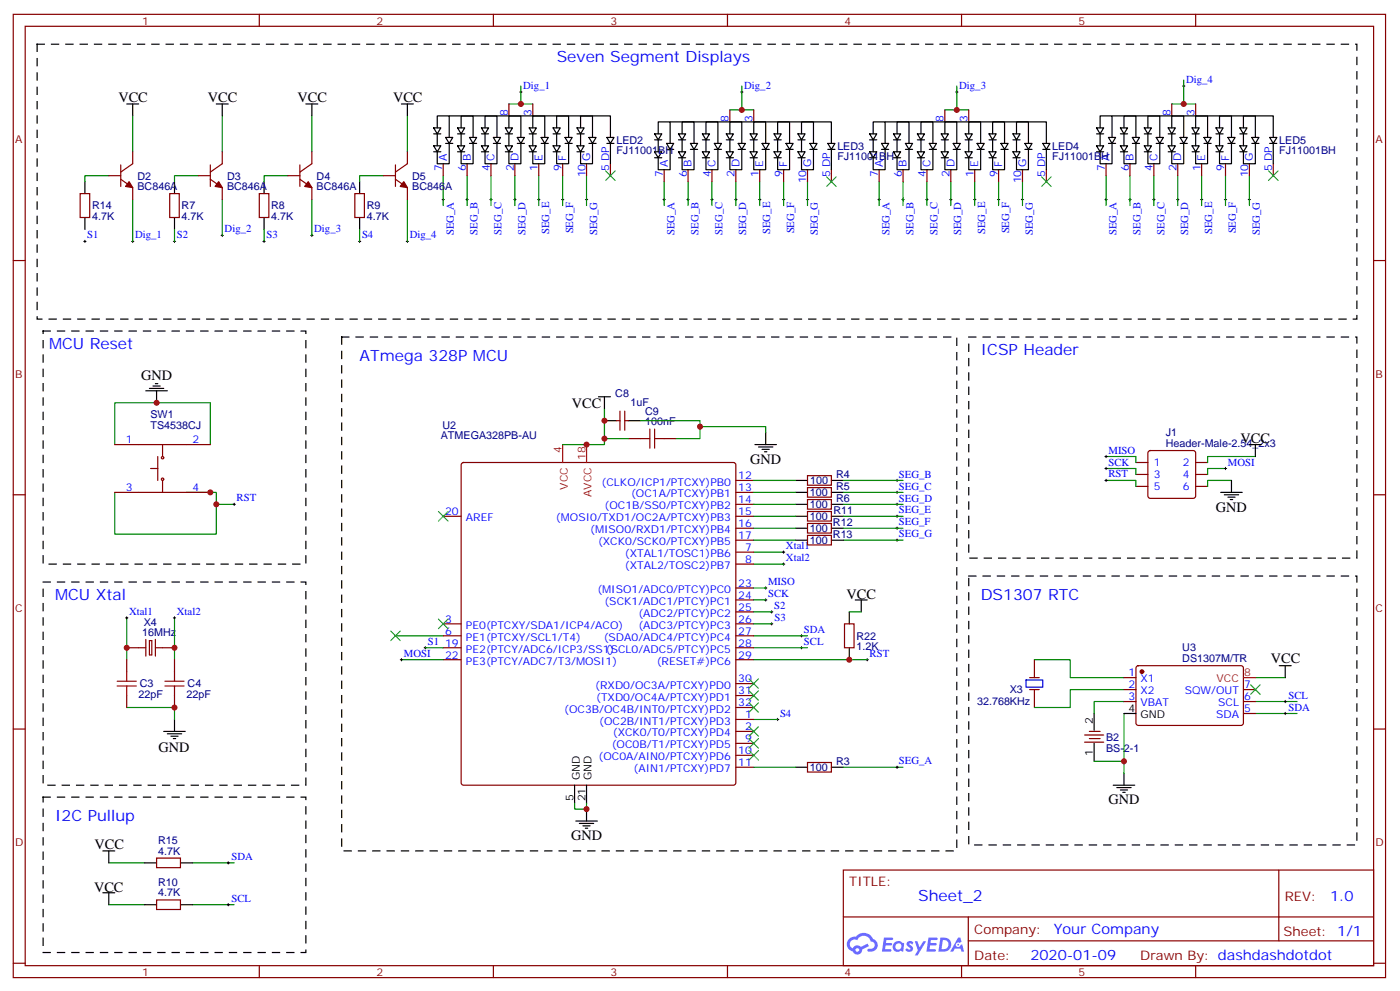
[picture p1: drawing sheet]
<svg xmlns="http://www.w3.org/2000/svg" width="414mm" height="293mm" viewBox="0 0 414 293" stroke-linecap="round" stroke-linejoin="round" font-family="sans-serif">
<g fill="none" stroke="#000" stroke-width=".35">
<path d="M37.4 30.7h3.6M39.2 30.7v3.5M63.9 30.7h3.5M65.7 30.7v3.5M90.3 30.7h3.6M92.1 30.7v3.5M118.6 30.7h3.5M120.3 30.7v3.5M128.1 37.7h2.1l-1 1.8zM128.1 39.5h2.1M129.2 37.7v-3.5h3.5v6.4M129.2 39.5v3.5"/>
<path d="M132.7 34.2h47.6v6.4M135.1 37.7h2.2l-1.1 1.8zM135.1 39.5h2.2M136.2 37.7v-3.5h3.5v6.4M136.2 39.5v3.5M142.2 37.7h2.1l-1 1.8zM142.2 39.5h2.1M143.3 37.7v-3.5h3.5v6.4M143.3 39.5v3.5M149.3 37.7h2.1l-1.1 1.8zM149.3 39.5h2.1M150.3 37.7v-3.5h3.5v6.4"/>
<path d="M150.3 39.5v3.5M156.3 37.7h2.1l-1 1.8zM156.3 39.5h2.1M157.4 37.7v-3.5h3.5v6.4M157.4 39.5v3.5M163.4 37.7h2.1l-1.1 1.8zM163.4 39.5h2.1M164.4 37.7v-3.5h3.6v6.4M164.4 39.5v3.5M170.4 37.7h2.1l-1 1.8zM170.4 39.5h2.1M171.5 37.7v-3.5h3.5v6.4"/>
<path d="M171.5 39.5v3.5M193.4 39.5h2.1l-1.1 1.8zM194.4 39.5v-3.5h3.5v6.3M197.9 36h47.7v6.3M200.4 39.5h2.1l-1 1.8zM201.5 39.5v-3.5h3.5v6.3M207.5 39.5h2.1l-1.1 1.8zM208.5 39.5v-3.5h3.6v6.3M214.5 39.5h2.1l-1 1.8zM215.6 39.5v-3.5h3.5v6.3M221.6 39.5h2.1l-1.1 1.8zM222.6 39.5v-3.5h3.6v6.3"/>
<path d="M228.6 39.5h2.2l-1.1 1.8zM229.7 39.5v-3.5h3.5v6.3M235.7 39.5h2.1l-1.1 1.8zM236.7 39.5v-3.5h3.6v6.3M256.9 39.5h2.1l-1.1 1.8zM257.9 39.5v-3.5h3.5v6.3M261.4 36h47.7v6.3M263.9 39.5h2.1l-1 1.8zM265 39.5v-3.5h3.5v6.3M271 39.5h2.1l-1.1 1.8zM272 39.5v-3.5h3.6v6.3M278 39.5h2.1l-1 1.8z"/>
<path d="M279.1 39.5v-3.5h3.5v6.3M285.1 39.5h2.1l-1.1 1.8zM286.1 39.5v-3.5h3.6v6.3M292.1 39.5h2.2l-1.1 1.8zM293.2 39.5v-3.5h3.5v6.3M299.2 39.5h2.1l-1.1 1.8zM300.2 39.5v-3.5h3.6v6.3M323.9 37.7h2.1l-1.1 1.8zM323.9 39.5h2.1M324.9 37.7v-3.5h3.6v6.4M324.9 39.5v3.5M328.5 34.2h47.6v6.4"/>
<path d="M330.9 37.7h2.2l-1.1 1.8zM330.9 39.5h2.2M332 37.7v-3.5h3.5v6.4M332 39.5v3.5M338 37.7h2.1l-1 1.8zM338 39.5h2.1M339.1 37.7v-3.5h3.5v6.4M339.1 39.5v3.5M345.1 37.7h2.1l-1.1 1.8zM345.1 39.5h2.1M346.1 37.7v-3.5h3.5v6.4M346.1 39.5v3.5"/>
<path d="M352.1 37.7h2.1l-1 1.8zM352.1 39.5h2.1M353.2 37.7v-3.5h3.5v6.4M353.2 39.5v3.5M359.2 37.7h2.1l-1.1 1.8zM359.2 39.5h2.1M360.2 37.7v-3.5h3.5v6.4M360.2 39.5v3.5M366.2 37.7h2.1l-1 1.8zM366.2 39.5h2.1M367.3 37.7v-3.5h3.5v6.4M367.3 39.5v3.5"/>
<path d="M25.1 53.6v3.6M51.5 53.6v3.6M78 53.6v3.6M106.2 53.6v3.6M128.1 43h2.1l-1 1.8zM128.1 44.8h2.1M131.6 40.6h2.1l-1 1.7zM131.6 42.3h2.1M132.7 42.3v6h-3.5v-3.5M135.1 43h2.2l-1.1 1.8zM135.1 44.8h2.2M138.7 40.6h2.1l-1.1 1.7z"/>
<path d="M138.7 42.3h2.1M139.7 42.3v6h-3.5v-3.5M142.2 43h2.1l-1 1.8zM142.2 44.8h2.1M145.7 40.6h2.1l-1 1.7zM145.7 42.3h2.1M146.8 42.3v6h-3.5v-3.5M149.3 43h2.1l-1.1 1.8zM149.3 44.8h2.1M152.8 40.6h2.1l-1.1 1.7zM152.8 42.3h2.1M153.8 42.3v6h-3.5v-3.5"/>
<path d="M156.3 43h2.1l-1 1.8zM156.3 44.8h2.1M159.8 40.6h2.2l-1.1 1.7zM159.8 42.3h2.2M160.9 42.3v6h-3.5v-3.5M163.4 43h2.1l-1.1 1.8zM163.4 44.8h2.1M166.9 40.6h2.1l-1 1.7zM166.9 42.3h2.1M168 42.3v6h-3.6v-3.5M170.4 43h2.1l-1 1.8zM170.4 44.8h2.1"/>
<path d="M174 40.6h2.1l-1.1 1.7zM174 42.3h2.1M175 42.3v6h-3.5v-3.5M179.2 40.6h2.2l-1.1 1.7zM179.2 42.3h2.2M180.3 42.3v6M193.4 44.8h2.1l-1.1 1.8zM193.4 41.3h2.1M193.4 46.6h2.1M194.4 41.3v3.5M196.9 42.3h2.1l-1.1 1.8zM196.9 44.1h2.1"/>
<path d="M197.9 44.1v6h-3.5v-3.5M200.4 44.8h2.1l-1 1.8zM200.4 41.3h2.1M200.4 46.6h2.1M201.5 41.3v3.5M203.9 42.3h2.2l-1.1 1.8zM203.9 44.1h2.2M205 44.1v6h-3.5v-3.5M207.5 44.8h2.1l-1.1 1.8zM207.5 41.3h2.1M207.5 46.6h2.1M208.5 41.3v3.5"/>
<path d="M211 42.3h2.1l-1 1.8zM211 44.1h2.1M212.1 44.1v6h-3.6v-3.5M214.5 44.8h2.1l-1 1.8zM214.5 41.3h2.1M214.5 46.6h2.1M215.6 41.3v3.5M218.1 42.3h2.1l-1.1 1.8zM218.1 44.1h2.1M219.1 44.1v6h-3.5v-3.5M221.6 44.8h2.1l-1.1 1.8zM221.6 41.3h2.1"/>
<path d="M221.6 46.6h2.1M222.6 41.3v3.5M225.1 42.3h2.1l-1 1.8zM225.1 44.1h2.1M226.2 44.1v6h-3.6v-3.5M228.6 44.8h2.2l-1.1 1.8zM228.6 41.3h2.2M228.6 46.6h2.2M229.7 41.3v3.5M232.2 42.3h2.1l-1.1 1.8zM232.2 44.1h2.1M233.2 44.1v6h-3.5v-3.5"/>
<path d="M235.7 44.8h2.1l-1.1 1.8zM235.7 41.3h2.1M235.7 46.6h2.1M236.7 41.3v3.5M239.2 42.3h2.1l-1 1.8zM239.2 44.1h2.1M240.3 44.1v6h-3.6v-3.5M244.5 42.3h2.1l-1 1.8zM244.5 44.1h2.1M245.6 44.1v6M256.9 44.8h2.1l-1.1 1.8zM256.9 41.3h2.1"/>
<path d="M256.9 46.6h2.1M257.9 41.3v3.5M260.4 42.3h2.1l-1.1 1.8zM260.4 44.1h2.1M261.4 44.1v6h-3.5v-3.5M263.9 44.8h2.1l-1 1.8zM263.9 41.3h2.1M263.9 46.6h2.1M265 41.3v3.5M267.4 42.3h2.2l-1.1 1.8zM267.4 44.1h2.2M268.5 44.1v6h-3.5v-3.5"/>
<path d="M271 44.8h2.1l-1.1 1.8zM271 41.3h2.1M271 46.6h2.1M272 41.3v3.5M274.5 42.3h2.1l-1 1.8zM274.5 44.1h2.1M275.6 44.1v6h-3.6v-3.5M278 44.8h2.1l-1 1.8zM278 41.3h2.1M278 46.6h2.1M279.1 41.3v3.5M281.6 42.3h2.1l-1.1 1.8z"/>
<path d="M281.6 44.1h2.1M282.6 44.1v6h-3.5v-3.5M285.1 44.8h2.1l-1.1 1.8zM285.1 41.3h2.1M285.1 46.6h2.1M286.1 41.3v3.5M288.6 42.3h2.1l-1 1.8zM288.6 44.1h2.1M289.7 44.1v6h-3.6v-3.5M292.1 44.8h2.2l-1.1 1.8zM292.1 41.3h2.2M292.1 46.6h2.2"/>
<path d="M293.2 41.3v3.5M295.7 42.3h2.1l-1.1 1.8zM295.7 44.1h2.1M296.7 44.1v6h-3.5v-3.5M299.2 44.8h2.1l-1.1 1.8zM299.2 41.3h2.1M299.2 46.6h2.1M300.2 41.3v3.5M302.7 42.3h2.1l-1 1.8zM302.7 44.1h2.1M303.8 44.1v6h-3.6v-3.5M308 42.3h2.1l-1 1.8z"/>
<path d="M308 44.1h2.1M309.1 44.1v6M323.9 43h2.1l-1.1 1.8zM323.9 44.8h2.1M327.4 40.6h2.1l-1 1.7zM327.4 42.3h2.1M328.5 42.3v6h-3.6v-3.5M330.9 43h2.2l-1.1 1.8zM330.9 44.8h2.2M334.5 40.6h2.1l-1.1 1.7zM334.5 42.3h2.1M335.5 42.3v6h-3.5v-3.5"/>
<path d="M338 43h2.1l-1 1.8zM338 44.8h2.1M341.5 40.6h2.1l-1 1.7zM341.5 42.3h2.1M342.6 42.3v6h-3.5v-3.5M345.1 43h2.1l-1.1 1.8zM345.1 44.8h2.1M348.6 40.6h2.1l-1.1 1.7zM348.6 42.3h2.1M349.6 42.3v6h-3.5v-3.5M352.1 43h2.1l-1 1.8zM352.1 44.8h2.1"/>
<path d="M355.6 40.6h2.2l-1.1 1.7zM355.6 42.3h2.2M356.7 42.3v6h-3.5v-3.5M359.2 43h2.1l-1.1 1.8zM359.2 44.8h2.1M362.7 40.6h2.1l-1.1 1.7zM362.7 42.3h2.1M363.7 42.3v6h-3.5v-3.5M366.2 43h2.1l-1 1.8zM366.2 44.8h2.1M369.7 40.6h2.2l-1.1 1.7zM369.7 42.3h2.2"/>
<path d="M370.8 42.3v6h-3.5v-3.5M375 40.6h2.2l-1.1 1.7zM375 42.3h2.2M376.1 42.3v6M25.1 64.2v3.5M51.5 64.2v3.5M78 64.2v3.5M106.2 64.2v3.5M43.1 115.4h6.3M44.1 114.7h4.3M45.2 113.9h2.1M45.9 113.2h.7"/>
<path d="M46.2 115.4v3.5M235 155.9h3.5M235 152.4h3.5M235 148.9h3.5M235 145.3h3.5M235 141.8h3.5M245.6 155.9h3.5M245.6 152.4h3.5M245.6 148.9h3.5M245.6 145.3h3.5M245.6 141.8h3.5M377.9 196.5h3.5"/>
<path d="M379.6 196.5v3.5M48.4 215.9h6.3M49.4 216.6h4.3M50.5 217.3h2.1M51.2 218h.7M51.5 212.4v3.5M323.2 210.6v4.9M323.2 219.4v5.3M235 226.5h3.5M245.6 226.5h3.5M328.8 231.8h6.4M329.9 232.5h4.2"/>
<path d="M330.9 233.2h2.2M331.6 233.9h.8M332 228.2v3.6M30.4 251.2h3.5M32.1 251.2v3.5M30.4 263.5h3.5M32.1 263.5v3.6"/>
</g>
<g fill="none" stroke="#870000" stroke-width=".35">
<path d="M3.9 4.2h405.4v284.4h-405.4zM7.4 7.8h398.3v277.2h-398.3zM76.6 4.2v3.6M145.7 4.2v3.6M214.9 4.2v3.6M284 4.2v3.6M353.2 4.2v3.6M150.3 30.7v3.5M157.4 30.7v3.5M215.6 32.5v3.5M222.6 32.5v3.5M279.1 32.5v3.5"/>
<path d="M286.1 32.5v3.5M346.1 30.7v3.5M353.2 30.7v3.5M23.7 57.2h2.8v7h-2.8zM50.1 57.2h2.9v7h-2.9zM76.6 57.2h2.8v7h-2.8zM104.8 57.2h2.8v7h-2.8zM130.9 48.3v3.6M138 48.3v3.6M145 48.3v3.6M152.1 48.3v3.6M159.1 48.3v3.6"/>
<path d="M166.2 48.3v3.6M173.2 48.3v3.6M180.3 48.3v3.6M196.2 50.1v3.5M203.2 50.1v3.5M210.3 50.1v3.5M217.3 50.1v3.5M224.4 50.1v3.5M231.5 50.1v3.5M238.5 50.1v3.5M245.6 50.1v3.5M259.7 50.1v3.5"/>
<path d="M266.7 50.1v3.5M273.8 50.1v3.5M280.8 50.1v3.5M287.9 50.1v3.5M295 50.1v3.5M302 50.1v3.5M309.1 50.1v3.5M326.7 48.3v3.6M333.8 48.3v3.6M340.8 48.3v3.6M347.9 48.3v3.6M354.9 48.3v3.6"/>
<path d="M362 48.3v3.6M369 48.3v3.6M376.1 48.3v3.6M3.9 76.9h3.5M405.7 76.9h3.6M3.9 146h3.5M238.5 154.5h7.1v2.8h-7.1zM238.5 151h7.1v2.8h-7.1zM238.5 147.5h7.1v2.8h-7.1zM238.5 143.9h7.1v2.9h-7.1zM238.5 140.4h7.1v2.8h-7.1zM405.7 146h3.6"/>
<path d="M37.4 191.2h5.7M43.1 188.7v5M44.1 189.1h.7v4.2h-.7zM45.9 191.2h5.6M45.9 188.7v5M305.5 194.7v5.3M3.9 215.2h3.5M304.1 203.6h2.9M304.1 200h2.9M305.5 203.6v5.2M320.4 219.1h5.6M320.4 217h5.6"/>
<path d="M321.8 218h3.1M321.8 215.9h3.1M405.7 215.2h3.6M238.5 225.1h7.1v2.8h-7.1zM249.1 256.8h156.6v28.2h-156.6zM377.7 256.8v20.9M249.1 270.7h156.5M286 277.7h119.6M286 270.7v14.1M3.9 284.3h3.5M76.6 285v3.6M145.7 285v3.6"/>
<path d="M214.9 285v3.6M284 285v3.6M353.2 285v3.6M405.7 284.3h3.6"/>
</g>
<g fill="none" stroke="#008700" stroke-width=".35">
<path d="M39.2 34.2v10.6M65.7 34.2v10.6M92.1 34.2v10.6M120.3 34.2v10.6M150.3 30.7h7.1M153.8 25.4v5.3M215.6 32.5h7M219.1 25.4v7.1M279.1 32.5h7M282.6 25.4v7.1M346.1 30.7h7.1M349.6 23.6v7.1"/>
<path d="M32.1 51.9h-7v1.7M39.2 58.9v12.4M58.6 51.9h-7.1v1.7M65.7 58.9v10.6M85.1 51.9h-7.1v1.7M92.1 58.9v10.6M113.3 51.9h-7.1v1.7M120.3 58.9v12.4M130.9 51.9v8.8M138 51.9v8.8M145 51.9v8.8M152.1 51.9v8.8"/>
<path d="M159.1 51.9v8.8M166.2 51.9v8.8M173.2 51.9v8.8M196.2 53.6v7.1M203.2 53.6v7.1M210.3 53.6v7.1M217.3 53.6v7.1M224.4 53.6v7.1M231.5 53.6v7.1M238.5 53.6v7.1M259.7 53.6v7.1M266.7 53.6v7.1"/>
<path d="M273.8 53.6v7.1M280.8 53.6v7.1M287.9 53.6v7.1M295 53.6v7.1M302 53.6v7.1M326.7 51.9v8.8M333.8 51.9v8.8M340.8 51.9v8.8M347.9 51.9v8.8M354.9 51.9v8.8M362 51.9v8.8M369 51.9v8.8"/>
<path d="M51.5 67.7v3.6M78 67.7v3.6M106.2 67.7v3.6M33.9 131.2v-12.3h28.2v12.3M33.9 145.3v12.4h30v-12.4h-8.8M222.6 166.5h8.9M222.6 163h8.9M37.4 182.4v12.3M51.5 182.4v12.3M116.8 187.7h14.1M222.6 187.7h15.9M222.6 191.2h15.9"/>
<path d="M305.5 194.7h10.6v5.3h15.9M37.4 208.8h14.1v3.6M222.6 212.4h7.1M332 203.6h-15.9v5.2h-10.6M332 207.1h-8.8v3.5M332 210.6v14.1M370.8 200h8.8M370.8 207.1h12.4M370.8 210.6h12.4M249.1 226.5h17.6M323.2 224.7h8.8v3.5M32.1 254.7h10.6"/>
<path d="M56.8 254.7h12.4M32.1 267.1h10.6M56.8 267.1h12.4"/>
</g>
<g fill="none" stroke="#000" stroke-width=".3">
<path d="M153.5 27.2h.7M153.8 26.8v.7M218.8 27.2h.7M219.1 26.8v.7M282.3 27.2h.7M282.6 26.8v.7M349.3 25.4h.7M349.6 25v.8M130.6 58.9h.7M130.9 58.6v.7M137.6 58.9h.7M138 58.6v.7"/>
<path d="M144.7 58.9h.7M145 58.6v.7M151.7 58.9h.7M152.1 58.6v.7M158.8 58.9h.7M159.1 58.6v.7M165.8 58.9h.7M166.2 58.6v.7M172.9 58.9h.7M173.2 58.6v.7M195.8 58.9h.7M196.2 58.6v.7"/>
<path d="M202.9 58.9h.7M203.2 58.6v.7M209.9 58.9h.7M210.3 58.6v.7M217 58.9h.7M217.3 58.6v.7M224 58.9h.8M224.4 58.6v.7M231.1 58.9h.7M231.5 58.6v.7M238.2 58.9h.7M238.5 58.6v.7"/>
<path d="M259.3 58.9h.7M259.7 58.6v.7M266.4 58.9h.7M266.7 58.6v.7M273.4 58.9h.7M273.8 58.6v.7M280.5 58.9h.7M280.8 58.6v.7M287.5 58.9h.8M287.9 58.6v.7M294.6 58.9h.7M295 58.6v.7"/>
<path d="M301.7 58.9h.7M302 58.6v.7M326.4 58.9h.7M326.7 58.6v.7M333.4 58.9h.7M333.8 58.6v.7M340.5 58.9h.7M340.8 58.6v.7M347.5 58.9h.7M347.9 58.6v.7M354.6 58.9h.7M354.9 58.6v.7"/>
<path d="M361.6 58.9h.7M362 58.6v.7M368.7 58.9h.7M369 58.6v.7M24.7 71.3h.7M25.1 70.9v.7M38.8 71.3h.7M39.2 70.9v.7M51.2 71.3h.7M51.5 70.9v.7M65.3 69.5h.7M65.7 69.1v.7"/>
<path d="M77.6 71.3h.8M78 70.9v.7M91.8 69.5h.7M92.1 69.1v.7M105.9 71.3h.7M106.2 70.9v.7M120 71.3h.7M120.3 70.9v.7M264.6 155.9h.7M264.6 152.4h.7M264.6 148.9h.7M264.6 145.3h.7"/>
<path d="M264.6 141.8h.7M265 141.5v.7M265 145v.7M265 148.5v.7M265 152v.8M265 155.6v.7M231.1 166.5h.7M231.1 163h.7M231.5 162.6v.7M231.5 166.2v.7M37.1 182.4h.7M37.4 182v.7"/>
<path d="M51.2 182.4h.7M51.5 182v.7M125.3 191.2h.7M125.6 190.9v.7M227.6 184.1h.7M227.6 180.6h.7M227.9 180.3v.7M227.9 183.8v.7M236.4 187.7h.7M236.4 191.2h.7M236.7 187.3v.7M236.7 190.9v.7"/>
<path d="M229.3 212.4h.7M229.7 212v.7M379.3 210.6h.7M379.3 207.1h.7M379.6 206.7v.7M379.6 210.3v.7M264.6 226.5h.7M265 226.1v.7M67.1 254.7h.7M67.4 254.4v.7M67.1 267.1h.7M67.4 266.7v.7"/>
</g>
<path d="M303.1 200.7h4.9v2.1h-4.9z" fill="none" stroke="#00c" stroke-width=".35"/>
<g fill="#5487ff">
<path d="M268.1 278a1.22 1.22 0 0 1 1.7 .3l-.4 .5a.47 .47 0 0 0-.3-.4 .47 .47 0 0 0-.5 .2l.1 .3a1.14 1.14 0 0 1 .8 1.7 1.14 1.14 0 0 1-1.9 0l-.2-.2 .5-.5 .7 .4a.29 .29 0 0 0 .3-.3 .29 .29 0 0 0-.2-.3 1.04 1.04 0 0 1-.6-1.7z"/>
<path d="M261.1 276.8h2.3l.4 .1-.2 .5-1.8 .1-.1 .9h1.5l.3 .3-.4 .4h-1.5l-.2 1.1h1.7l.2 .3-.2 .4h-2.6z"/>
<path d="M274.2 276.8h2.4l.3 .1-.1 .5-1.8 .1-.2 .9h1.6l.3 .3-.4 .4h-1.6l-.1 1.1h1.7l.2 .3-.2 .4h-2.7z"/>
<path d="M283 276.8h.7l.3 1.2-.6 .3a.69 .69 0 0 0-1 .3 .69 .69 0 0 0 .4 1 .69 .69 0 0 0 .9-.7l.5-.2 .6 2.2h-.8l-.3-.9h-1.7l-.5 .9h-.8z"/>
<path d="M270.2 277.8h.8l.6 1.9 1.1-1.9h.9l-2.6 4.2h-.8l.9-1.5z"/>
<path d="M277.8 276.8l-.6 4.1h1.3a2.11 2.11 0 0 0 2.5-2.1 2.11 2.11 0 0 0-2.5-2zM278.5 277.5a1.39 1.39 0 0 1 1.7 1.4 1.39 1.39 0 0 1-1.8 1.3h-.3z"/>
<path d="M264.1 278.4a1.54 1.54 0 0 0-.1 2.1 1.54 1.54 0 0 0 2.1 .2l.7 .2 .3-2.3-.2-.2-.4-.1a1.49 1.49 0 0 0-2.4 .1zM264.3 279.4a.95 .95 0 0 1 1.9 0 .95 .95 0 0 1-1.9 0z"/>
<path d="M250.8 277.1a2.18 2.18 0 0 0 1.1 3.7 1.44 1.44 0 0 0 1.6 1 1.44 1.44 0 0 0 1.2-1.5l2-1-.5-.8-1.9 1a1.47 1.47 0 0 0-2.4 .5 1.39 1.39 0 0 1-.7-2 1.39 1.39 0 0 1 2-.5 2.12 2.12 0 0 1 2.2-1.3 2.12 2.12 0 0 1 1.9 1.7 1.14 1.14 0 0 1 1 1.4 1.14 1.14 0 0 1-1.6 .8 .43 .43 0 0 0-.5 .3 .43 .43 0 0 0 .4 .5 1.98 1.98 0 0 0 2.5-1.2 1.98 1.98 0 0 0-1.2-2.5 3.1 3.1 0 0 0-5.3-.7l-.9 .1zM252.7 280.4a.55 .55 0 0 1 1.1 0 .55 .55 0 0 1-1.1 0z"/>
<circle cx="283" cy="278.9" r=".26"/>
</g>
<path d="M136.4 136.7l.5-.2h79.7l.5 .2 .2 .5v93.9l-.2 .5-.5 .2h-79.7l-.5-.3-.2-.4v-93.9z" fill="none" stroke="#850000" stroke-width=".35"/>
<g fill="none" stroke="#870000" stroke-width=".35">
<path d="M32.1 51.9h3.6M35.7 52.9l3.5 2.5v3.5M35.7 48.7v6.3M39.2 44.8v3.5l-3.5 2.5M58.6 51.9h3.5M62.1 52.9l3.6 2.5v3.5M62.1 48.7v6.3M65.7 44.8v3.5l-3.6 2.5M85.1 51.9h3.5M88.6 52.9l3.5 2.5v3.5M88.6 48.7v6.3M92.1 44.8v3.5l-3.5 2.5"/>
<path d="M113.3 51.9h3.5M116.8 52.9l3.5 2.5v3.5M116.8 48.7v6.3M120.3 44.8v3.5l-3.5 2.5M33.9 131.2h28.2M44.5 138.3h2.1M46.6 134.8v7M48 131.2v3.6M182.1 124.2h1M183.1 121.4v5.6M184.5 121.4v5.6M184.5 124.2h1.1"/>
<path d="M185.6 129.5h3.5M196.2 129.5h3.5M335.5 136.5h3.6M339.3 133.2l.5-.2h12.7l.5 .2 .2 .5v12.7l-.3 .5-.4 .2h-12.7l-.5-.2-.2-.5v-12.7zM353.2 136.5h3.5M33.9 145.3h28.2M48 141.8v3.5M130.9 152.4h5.3M217.3 152.4h5.3M217.3 141.8h5.3M217.3 145.3h5.3M217.3 148.9h5.3"/>
<path d="M217.3 155.9h5.3M217.3 159.5h5.3M238.5 158h7.1v2.9h-7.1zM335.5 140.1h3.6M335.5 143.6h3.6M353.2 140.1h3.5M353.2 143.6h3.5M217.3 163h5.3M217.3 166.5h5.3M217.3 173.6h5.3M217.3 177.1h5.3M37.4 194.7v3.6"/>
<path d="M51.5 194.7v3.6M130.9 184.1h5.3M130.9 187.7h5.3M130.9 194.7h5.3M130.9 191.2h5.3M217.3 184.1h5.3M217.3 187.7h5.3M217.3 194.7h5.3M217.3 180.6h5.3M217.3 191.2h5.3M249.4 184.1h2.9v7.1h-2.9zM335.8 196.7l.4-.2 30.6 .1 .5 .6-.1 16.5-.6 .4h-30.6l-.5-.7v-16.2z"/>
<path d="M37.4 205.3v3.5M51.5 205.3v3.5M217.3 212.4h5.3M217.3 215.9h5.3M217.3 219.4h5.3M217.3 201.8h5.3M217.3 205.3h5.3M217.3 208.8h5.3M332 200h3.5M332 203.6h3.5M332 207.1h3.5M367.3 203.6h3.5"/>
<path d="M367.3 207.1h3.5M367.3 210.6h3.5M217.3 223h5.3M217.3 226.5h5.3M46.2 253.3h7.1v2.8h-7.1zM46.2 265.6h7.1v2.9h-7.1z"/>
<circle cx="48" cy="135.1" r=".35"/>
<circle cx="48" cy="141.5" r=".35"/>
</g>
<path d="M166.2 131.2v5.3M173.2 131.2v5.3M367.3 200h3.5" fill="none" stroke="#f00" stroke-width=".35"/>
<g fill="none" stroke="#000" stroke-width=".35">
<path d="M176.8 117.1h3.5M178.5 117.1v3.6M178.5 124.2h3.6M185.6 124.2h3.5M223 131.2h6.3M224 131.9h4.3M225.1 132.6h2.1M225.8 133.3h.7M226.2 127.7v3.5M369 131.2h3.6M370.8 131.2v3.6M235 159.5h3.5"/>
<path d="M245.6 159.5h3.5M360.6 145.3h6.3M361.6 146h4.3M362.7 146.8h2.1M363.4 147.5h.7M363.7 141.8v3.5M252.6 177.1h3.6M254.4 177.1v3.5M250.9 180.6v3.5M250.9 191.2v3.5M332 210.6h3.5M169.7 231.8v5.3"/>
<path d="M173.2 231.8v5.3M173.2 238.8v3.6M42.7 254.7h3.5M53.3 254.7h3.5M170.1 242.4h6.3M171.1 243.1h4.3M172.2 243.8h2.1M172.9 244.5h.7M42.7 267.1h3.5M53.3 267.1h3.5"/>
</g>
<g fill="none" stroke="#008700" stroke-width=".35">
<path d="M178.5 120.7v10.5h-12.3M178.5 129.5h7.1M189.1 124.2h17.7v5.3h-7.1M206.8 125.9h19.4v1.8M326.7 134.8h8.8v1.7M326.7 138.3h8.8v1.8M362 138.3h-5.3v1.8M370.8 134.8h-14.1v1.7M63.9 148.9h5.3M222.6 141.8h12.4M222.6 145.3h12.4M222.6 148.9h12.4"/>
<path d="M222.6 152.4h12.4M222.6 155.9h12.4M222.6 159.5h12.4M249.1 141.8h17.6M249.1 145.3h17.6M249.1 148.9h17.6M249.1 152.4h17.6M249.1 155.9h17.6M249.1 159.5h17.6M326.7 141.8h8.8v1.8M363.7 141.8h-7v1.8M222.6 173.6h3.6"/>
<path d="M222.6 177.1h3.6M118.6 194.7h12.3M125.6 191.2h5.3M222.6 194.7h33.6M222.6 180.6h5.3M222.6 184.1h5.3M250.9 180.6h3.5M169.7 237.1v1.7h3.5v-1.7M222.6 226.5h12.4"/>
</g>
<g fill="none" stroke="#000" stroke-width=".3">
<path d="M326.4 134.8h.7M326.4 138.3h.7M326.7 134.4v.7M326.7 137.9v.7M361.6 138.3h.7M362 137.9v.7M68.8 148.9h.7M69.2 148.5v.7M264.6 159.5h.7M265 159.1v.7M326.4 141.8h.7M326.7 141.5v.7"/>
<path d="M225.8 173.6h.7M225.8 177.1h.7M226.2 173.2v.7M226.2 176.7v.7M118.2 194.7h.7M118.6 194.4v.7M255.8 194.7h.7M256.2 194.4v.7"/>
</g>
<g fill="#870000" stroke="#870000" stroke-width=".35">
<path d="M38.1 53.6l1.1 1.8-2.1-.4z"/>
<path d="M64.6 53.6l1.1 1.8-2.2-.4z"/>
<path d="M91.1 53.6l1 1.8-2.1-.4z"/>
<path d="M119.3 53.6l1 1.8-2.1-.4z"/>
<circle cx="337.3" cy="198.3" r=".53"/>
</g>
<path d="M189.1 129.5h2.8M191.9 126.6v5.7M193.4 126.6v5.7M193.4 129.5h2.8M37.4 198.3v2.8M51.5 198.3v2.8M34.6 202.5h5.7M34.6 201.1h5.7M37.4 202.5v2.8M48.7 202.5h5.7M48.7 201.1h5.7M51.5 202.5v2.8" fill="none" stroke="#a10000" stroke-width=".35"/>
<g fill="none" stroke="#3c3" stroke-width=".35">
<path d="M178.9 50.4l2.8 2.9M181.7 50.4l-2.8 2.9M244.2 52.2l2.8 2.8M247 52.2l-2.8 2.8M307.7 52.2l2.8 2.8M310.5 52.2l-2.8 2.8M374.7 50.4l2.8 2.9M377.5 50.4l-2.8 2.9M129.5 151l2.8 2.8M132.3 151l-2.8 2.8M115.4 186.3l2.8 2.8M118.2 186.3l-2.8 2.8"/>
<path d="M129.5 182.7l2.8 2.9M132.3 182.7l-2.8 2.9M221.2 200.4l2.8 2.8M221.2 203.9l2.8 2.8M221.2 207.4l2.8 2.9M221.2 218l2.8 2.8M221.2 214.5l2.8 2.8M224 200.4l-2.8 2.8M224 203.9l-2.8 2.8M224 207.4l-2.8 2.9M224 218l-2.8 2.8M224 214.5l-2.8 2.8"/>
<path d="M369.4 202.1l2.8 2.9M372.2 202.1l-2.8 2.9M221.2 221.5l2.8 2.9M224 221.5l-2.8 2.9"/>
</g>
<path d="M11 13.1h389.8v81.1h-389.8zM12.7 97.7h77.6v68.8h-77.6zM100.9 99.5h181.7v151.7h-181.7zM286.1 99.5h114.7v65.2h-114.7zM12.7 171.8h77.6v60h-77.6zM286.1 170h114.7v79.4h-114.7zM12.7 235.3h77.6v45.9h-77.6z" fill="none" stroke="#000" stroke-width=".35" stroke-dasharray="2.1 2.1"/>
<g fill="#c00">
<circle cx="206.8" cy="125.9" r=".88"/>
<circle cx="178.5" cy="124.2" r=".88"/>
<circle cx="46.2" cy="118.9" r=".88"/>
<circle cx="51.5" cy="191.2" r=".88"/>
<circle cx="37.4" cy="191.2" r=".88"/>
<circle cx="282.6" cy="32.5" r=".88"/>
<circle cx="153.8" cy="30.7" r=".88"/>
<circle cx="219.1" cy="32.5" r=".88"/>
<circle cx="349.6" cy="30.7" r=".88"/>
<circle cx="332" cy="224.7" r=".88"/>
<circle cx="51.5" cy="208.8" r=".88"/>
<circle cx="63.9" cy="148.9" r=".88"/>
<circle cx="62.1" cy="145.3" r=".88"/>
<circle cx="178.5" cy="129.5" r=".88"/>
<circle cx="250.9" cy="194.7" r=".88"/>
<circle cx="173.2" cy="131.2" r=".88"/>
<circle cx="173.2" cy="238.8" r=".88"/>
</g>
<g font-size="4.6" fill="#00f">
<text x="164.4" y="18.3">Seven Segment Displays</text>
<text x="14.5" y="103">MCU Reset</text>
<text x="106.2" y="106.5">ATmega 328P MCU</text>
<text x="289.7" y="104.8">ICSP Header</text>
<text x="16.3" y="177.1">MCU Xtal</text>
<text x="289.7" y="177.1">DS1307 RTC</text>
<text x="16.3" y="242.4">I2C Pullup</text>
<text x="271.2" y="265.8">Sheet_2</text>
</g>
<g font-size="4.2">
<text x="35" y="30">VCC</text>
<text x="61.4" y="30">VCC</text>
<text x="87.9" y="30">VCC</text>
<text x="116.1" y="30">VCC</text>
<text x="41.7" y="112.1">GND</text>
<text x="168.9" y="120.3">VCC</text>
<text x="366.5" y="130.9">VCC</text>
<text x="221.6" y="136.9">GND</text>
<text x="359.2" y="151">GND</text>
<text x="250" y="176.8">VCC</text>
<text x="375.4" y="195.8">VCC</text>
<text x="46.8" y="222">GND</text>
<text x="327.4" y="237.4">GND</text>
<text x="27.9" y="250.5">VCC</text>
<text x="168.7" y="248">GND</text>
<text x="27.8" y="263.2">VCC</text>
</g>
<g font-size="4.2" fill="#00f">
<text x="392.9" y="266.1">1.0</text>
<text x="311.3" y="275.6">Your Company</text>
<text x="304.3" y="283.4">2020-01-09</text>
</g>
<g font-size="3.9" fill="#800">
<text x="250.9" y="261.4">TITLE:</text>
<text x="379.5" y="266.1">REV:</text>
<text x="287.8" y="275.6">Company:</text>
<text x="379.1" y="276.2">Sheet: 1/1</text>
<text x="287.8" y="283.3">Date:</text>
<text x="336.8" y="283.4">Drawn By: dashdashdotdot</text>
</g>
<g font-size="3.2" fill="#800">
<text x="42" y="7.2">1</text>
<text x="111.2" y="7.2">2</text>
<text x="180.3" y="7.2">3</text>
<text x="249.4" y="7.2">4</text>
<text x="318.6" y="7.2">5</text>
<text x="4.4" y="42.3">A</text>
<text x="406.3" y="42.3">A</text>
<text x="4.4" y="111.5">B</text>
<text x="406.3" y="111.5">B</text>
<text x="4.4" y="180.6">C</text>
<text x="406.3" y="180.6">C</text>
<text x="4.4" y="249.8">D</text>
<text x="406.3" y="249.8">D</text>
<text x="42" y="288">1</text>
<text x="111.2" y="288">2</text>
<text x="180.3" y="288">3</text>
<text x="249.4" y="288">4</text>
<text x="318.6" y="288">5</text>
</g>
<g font-size="3.2" fill="#00f">
<text x="154.6" y="26.3">Dig_1</text>
<text x="219.8" y="26.3">Dig_2</text>
<text x="283.3" y="26.3">Dig_3</text>
<text x="350.3" y="24.5">Dig_4</text>
<text x="150" y="34.2" transform="rotate(-90 150 34.2)">8</text>
<text x="157" y="34.2" transform="rotate(-90 157 34.2)">3</text>
<text x="215.2" y="36" transform="rotate(-90 215.2 36)">8</text>
<text x="222.3" y="36" transform="rotate(-90 222.3 36)">3</text>
<text x="278.7" y="36" transform="rotate(-90 278.7 36)">8</text>
<text x="285.8" y="36" transform="rotate(-90 285.8 36)">3</text>
<text x="345.8" y="34.2" transform="rotate(-90 345.8 34.2)">8</text>
<text x="352.8" y="34.2" transform="rotate(-90 352.8 34.2)">3</text>
<text x="132" y="47.6" transform="rotate(-90 132 47.6)">A</text>
<text x="139" y="47.6" transform="rotate(-90 139 47.6)">B</text>
<text x="146.1" y="47.6" transform="rotate(-90 146.1 47.6)">C</text>
<text x="153.1" y="47.6" transform="rotate(-90 153.1 47.6)">D</text>
<text x="160.2" y="47.6" transform="rotate(-90 160.2 47.6)">E</text>
<text x="167.3" y="47.6" transform="rotate(-90 167.3 47.6)">F</text>
<text x="174.3" y="47.6" transform="rotate(-90 174.3 47.6)">G</text>
<text x="327.8" y="47.6" transform="rotate(-90 327.8 47.6)">A</text>
<text x="334.8" y="47.6" transform="rotate(-90 334.8 47.6)">B</text>
<text x="341.9" y="47.6" transform="rotate(-90 341.9 47.6)">C</text>
<text x="348.9" y="47.6" transform="rotate(-90 348.9 47.6)">D</text>
<text x="356" y="47.6" transform="rotate(-90 356 47.6)">E</text>
<text x="363" y="47.6" transform="rotate(-90 363 47.6)">F</text>
<text x="370.1" y="47.6" transform="rotate(-90 370.1 47.6)">G</text>
<text x="130.6" y="50.3" transform="rotate(-90 130.6 50.3)">7</text>
<text x="137.6" y="50.3" transform="rotate(-90 137.6 50.3)">6</text>
<text x="144.7" y="50.3" transform="rotate(-90 144.7 50.3)">4</text>
<text x="151.7" y="50.3" transform="rotate(-90 151.7 50.3)">2</text>
<text x="158.8" y="50.3" transform="rotate(-90 158.8 50.3)">1</text>
<text x="165.8" y="50.3" transform="rotate(-90 165.8 50.3)">9</text>
<text x="172.9" y="52.4" transform="rotate(-90 172.9 52.4)">10</text>
<text x="180" y="50.3" transform="rotate(-90 180 50.3)">5 DP</text>
<text x="195.8" y="52.1" transform="rotate(-90 195.8 52.1)">7</text>
<text x="197.2" y="49.4" transform="rotate(-90 197.2 49.4)">A</text>
<text x="202.9" y="52.1" transform="rotate(-90 202.9 52.1)">6</text>
<text x="204.3" y="49.4" transform="rotate(-90 204.3 49.4)">B</text>
<text x="209.9" y="52.1" transform="rotate(-90 209.9 52.1)">4</text>
<text x="211.3" y="49.4" transform="rotate(-90 211.3 49.4)">C</text>
<text x="217" y="52.1" transform="rotate(-90 217 52.1)">2</text>
<text x="218.4" y="49.4" transform="rotate(-90 218.4 49.4)">D</text>
<text x="224" y="52.1" transform="rotate(-90 224 52.1)">1</text>
<text x="225.5" y="49.4" transform="rotate(-90 225.5 49.4)">E</text>
<text x="231.1" y="52.1" transform="rotate(-90 231.1 52.1)">9</text>
<text x="232.5" y="49.4" transform="rotate(-90 232.5 49.4)">F</text>
<text x="239.6" y="49.4" transform="rotate(-90 239.6 49.4)">G</text>
<text x="245.2" y="52.1" transform="rotate(-90 245.2 52.1)">5 DP</text>
<text x="259.3" y="52.1" transform="rotate(-90 259.3 52.1)">7</text>
<text x="260.7" y="49.4" transform="rotate(-90 260.7 49.4)">A</text>
<text x="266.4" y="52.1" transform="rotate(-90 266.4 52.1)">6</text>
<text x="267.8" y="49.4" transform="rotate(-90 267.8 49.4)">B</text>
<text x="273.4" y="52.1" transform="rotate(-90 273.4 52.1)">4</text>
<text x="274.8" y="49.4" transform="rotate(-90 274.8 49.4)">C</text>
<text x="280.5" y="52.1" transform="rotate(-90 280.5 52.1)">2</text>
<text x="281.9" y="49.4" transform="rotate(-90 281.9 49.4)">D</text>
<text x="287.5" y="52.1" transform="rotate(-90 287.5 52.1)">1</text>
<text x="289" y="49.4" transform="rotate(-90 289 49.4)">E</text>
<text x="294.6" y="52.1" transform="rotate(-90 294.6 52.1)">9</text>
<text x="296" y="49.4" transform="rotate(-90 296 49.4)">F</text>
<text x="303.1" y="49.4" transform="rotate(-90 303.1 49.4)">G</text>
<text x="308.7" y="52.1" transform="rotate(-90 308.7 52.1)">5 DP</text>
<text x="326.4" y="50.3" transform="rotate(-90 326.4 50.3)">7</text>
<text x="333.4" y="50.3" transform="rotate(-90 333.4 50.3)">6</text>
<text x="340.5" y="50.3" transform="rotate(-90 340.5 50.3)">4</text>
<text x="347.5" y="50.3" transform="rotate(-90 347.5 50.3)">2</text>
<text x="354.6" y="50.3" transform="rotate(-90 354.6 50.3)">1</text>
<text x="361.6" y="50.3" transform="rotate(-90 361.6 50.3)">9</text>
<text x="368.7" y="52.4" transform="rotate(-90 368.7 52.4)">10</text>
<text x="375.7" y="50.3" transform="rotate(-90 375.7 50.3)">5 DP</text>
<text x="238.2" y="54.1" transform="rotate(-90 238.2 54.1)">10</text>
<text x="301.7" y="54.1" transform="rotate(-90 301.7 54.1)">10</text>
<text x="25.8" y="70.4">S1</text>
<text x="39.9" y="70.4">Dig_1</text>
<text x="52.2" y="70.4">S2</text>
<text x="66.4" y="68.6">Dig_2</text>
<text x="78.7" y="70.4">S3</text>
<text x="92.8" y="68.6">Dig_3</text>
<text x="106.9" y="70.4">S4</text>
<text x="121" y="70.4">Dig_4</text>
<text x="134" y="69.5" transform="rotate(-90 134 69.5)">SEG_A</text>
<text x="141.1" y="69.3" transform="rotate(-90 141.1 69.3)">SEG_B</text>
<text x="148.1" y="69.3" transform="rotate(-90 148.1 69.3)">SEG_C</text>
<text x="155.2" y="69.5" transform="rotate(-90 155.2 69.5)">SEG_D</text>
<text x="162.2" y="69.1" transform="rotate(-90 162.2 69.1)">SEG_E</text>
<text x="169.3" y="68.9" transform="rotate(-90 169.3 68.9)">SEG_F</text>
<text x="176.3" y="69.5" transform="rotate(-90 176.3 69.5)">SEG_G</text>
<text x="199.3" y="69.5" transform="rotate(-90 199.3 69.5)">SEG_A</text>
<text x="206.3" y="69.3" transform="rotate(-90 206.3 69.3)">SEG_B</text>
<text x="213.4" y="69.3" transform="rotate(-90 213.4 69.3)">SEG_C</text>
<text x="220.4" y="69.5" transform="rotate(-90 220.4 69.5)">SEG_D</text>
<text x="227.5" y="69.1" transform="rotate(-90 227.5 69.1)">SEG_E</text>
<text x="234.6" y="68.9" transform="rotate(-90 234.6 68.9)">SEG_F</text>
<text x="241.6" y="69.5" transform="rotate(-90 241.6 69.5)">SEG_G</text>
<text x="262.8" y="69.5" transform="rotate(-90 262.8 69.5)">SEG_A</text>
<text x="269.8" y="69.3" transform="rotate(-90 269.8 69.3)">SEG_B</text>
<text x="276.9" y="69.3" transform="rotate(-90 276.9 69.3)">SEG_C</text>
<text x="283.9" y="69.5" transform="rotate(-90 283.9 69.5)">SEG_D</text>
<text x="291" y="69.1" transform="rotate(-90 291 69.1)">SEG_E</text>
<text x="298.1" y="68.9" transform="rotate(-90 298.1 68.9)">SEG_F</text>
<text x="305.1" y="69.5" transform="rotate(-90 305.1 69.5)">SEG_G</text>
<text x="329.8" y="69.5" transform="rotate(-90 329.8 69.5)">SEG_A</text>
<text x="336.9" y="69.3" transform="rotate(-90 336.9 69.3)">SEG_B</text>
<text x="343.9" y="69.3" transform="rotate(-90 343.9 69.3)">SEG_C</text>
<text x="351" y="69.5" transform="rotate(-90 351 69.5)">SEG_D</text>
<text x="358" y="69.1" transform="rotate(-90 358 69.1)">SEG_E</text>
<text x="365.1" y="68.9" transform="rotate(-90 365.1 68.9)">SEG_F</text>
<text x="372.1" y="69.5" transform="rotate(-90 372.1 69.5)">SEG_G</text>
<text x="37.2" y="130.9">1</text>
<text x="56.8" y="130.9">2</text>
<text x="327.4" y="133.9">MISO</text>
<text x="327.4" y="137.4">SCK</text>
<text x="340.8" y="137.6">1</text>
<text x="349.4" y="137.6">2</text>
<text x="362.7" y="137.4">MOSI</text>
<text x="177.7" y="143.3">(CLKO/ICP1/PTCXY)PB0</text>
<text x="218.1" y="141.5">12</text>
<text x="265.5" y="141">SEG_B</text>
<text x="327.4" y="140.9">RST</text>
<text x="340.8" y="141.1">3</text>
<text x="349.4" y="141.1">4</text>
<text x="37.2" y="145">3</text>
<text x="56.8" y="145">4</text>
<text x="69.9" y="148">RST</text>
<text x="186.4" y="146.8">(OC1A/PTCXY)PB1</text>
<text x="218.1" y="145">13</text>
<text x="218.1" y="148.5">14</text>
<text x="265.5" y="148">SEG_D</text>
<text x="265.5" y="144.5">SEG_C</text>
<text x="340.8" y="144.6">5</text>
<text x="349.4" y="144.6">6</text>
<text x="131.4" y="152">20</text>
<text x="137.6" y="153.9">AREF</text>
<text x="164.2" y="153.9">(MOSI0/TXD1/OC2A/PTCXY)PB3</text>
<text x="178.6" y="150.4">(OC1B/SS0/PTCXY)PB2</text>
<text x="218.1" y="152">15</text>
<text x="218.1" y="155.6">16</text>
<text x="265.5" y="155.1">SEG_F</text>
<text x="265.5" y="151.6">SEG_E</text>
<text x="174.3" y="157.4">(MISO0/RXD1/PTCXY)PB4</text>
<text x="176.6" y="161">(XCK0/SCK0/PTCXY)PB5</text>
<text x="218.1" y="159.1">17</text>
<text x="265.5" y="158.6">SEG_G</text>
<text x="184.6" y="164.5">(XTAL1/TOSC1)PB6</text>
<text x="220.1" y="162.6">7</text>
<text x="220.1" y="166.2">8</text>
<text x="232.2" y="165.6">Xtal2</text>
<text x="232.2" y="162.1">Xtal1</text>
<text x="184.6" y="168">(XTAL2/TOSC2)PB7</text>
<text x="218.1" y="173.2">23</text>
<text x="226.9" y="172.7">MISO</text>
<text x="176.4" y="175.1">(MISO1/ADC0/PTCY)PC0</text>
<text x="178.5" y="178.6">(SCK1/ADC1/PTCY)PC1</text>
<text x="218.1" y="176.7">24</text>
<text x="226.9" y="176.2">SCK</text>
<text x="228.6" y="179.7">S2</text>
<text x="38.1" y="181.5">Xtal1</text>
<text x="52.2" y="181.5">Xtal2</text>
<text x="131.4" y="183.8">3</text>
<text x="137.6" y="185.6">PE0(PTCXY/SDA1/ICP4/ACO)</text>
<text x="188.6" y="182.1">(ADC2/PTCY)PC2</text>
<text x="188.6" y="185.6">(ADC3/PTCY)PC3</text>
<text x="218.1" y="180.3">25</text>
<text x="218.1" y="183.8">26</text>
<text x="228.8" y="183.4">S3</text>
<text x="126.3" y="190.3">S1</text>
<text x="131.4" y="187.3">6</text>
<text x="131.4" y="190.9">19</text>
<text x="137.6" y="189.2">PE1(PTCXY/SCL1/T4)</text>
<text x="178.3" y="189.2">(SDA0/ADC4/PTCY)PC4</text>
<text x="218.1" y="187.3">27</text>
<text x="218.1" y="190.9">28</text>
<text x="237.5" y="186.8">SDA</text>
<text x="237.5" y="190.3">SCL</text>
<text x="119.3" y="193.9">MOSI</text>
<text x="131.4" y="194.4">22</text>
<text x="137.6" y="196.2">PE3(PTCY/ADC7/T3/MOSI1)</text>
<text x="137.6" y="192.7">PE2(PTCY/ADC6/ICP3/SS1)</text>
<text x="179" y="192.7">(SCL0/ADC5/PTCY)PC5</text>
<text x="194" y="196.2">(RESET#)PC6</text>
<text x="218.1" y="194.4">29</text>
<text x="256.9" y="193.9">RST</text>
<text x="175.8" y="203.3">(RXD0/OC3A/PTCXY)PD0</text>
<text x="218.1" y="201.4">30</text>
<text x="333.3" y="199.7">1</text>
<text x="333.3" y="203.2">2</text>
<text x="336.8" y="201.4">X1</text>
<text x="367.5" y="203.2">7</text>
<text x="176.1" y="206.8">(TXD0/OC4A/PTCXY)PD1</text>
<text x="218.1" y="205">31</text>
<text x="218.1" y="208.5">32</text>
<text x="333.3" y="206.7">3</text>
<text x="336.8" y="205">X2</text>
<text x="336.8" y="208.5">VBAT</text>
<text x="350" y="205">SQW/OUT</text>
<text x="359.8" y="208.5">SCL</text>
<text x="367.5" y="206.7">6</text>
<text x="380.6" y="209.7">SDA</text>
<text x="380.6" y="206.2">SCL</text>
<text x="166.6" y="210.3">(OC3B/OC4B/INT0/PTCXY)PD2</text>
<text x="177" y="213.9">(OC2B/INT1/PTCXY)PD3</text>
<text x="220.1" y="212">1</text>
<text x="220.1" y="215.5">2</text>
<text x="230.4" y="211.6">S4</text>
<text x="359.2" y="212">SDA</text>
<text x="367.5" y="210.3">5</text>
<text x="180.7" y="220.9">(OC0B/T1/PTCXY)PD5</text>
<text x="181" y="217.4">(XCK0/T0/PTCXY)PD4</text>
<text x="220.1" y="219.1">9</text>
<text x="176.8" y="224.5">(OC0A/AIN0/PTCXY)PD6</text>
<text x="187.1" y="228">(AIN1/PTCXY)PD7</text>
<text x="218.1" y="222.6">10</text>
<text x="218.1" y="226.1">11</text>
<text x="265.5" y="225.7">SEG_A</text>
<text x="68.4" y="253.8">SDA</text>
<text x="68.4" y="266.2">SCL</text>
</g>
<g font-size="3.2" fill="#000080">
<text x="182.1" y="45.4">FJ11001BH</text>
<text x="182.1" y="42.4">LED2</text>
<text x="247.3" y="47.1">FJ11001BH</text>
<text x="247.3" y="44.2">LED3</text>
<text x="310.8" y="47.1">FJ11001BH</text>
<text x="310.8" y="44.2">LED4</text>
<text x="377.9" y="45.4">FJ11001BH</text>
<text x="377.9" y="42.4">LED5</text>
<text x="40.6" y="53">D2</text>
<text x="67.1" y="53">D3</text>
<text x="93.5" y="53">D4</text>
<text x="121.7" y="53">D5</text>
<text x="40.6" y="56.2">BC846A</text>
<text x="67.1" y="56.2">BC846A</text>
<text x="93.5" y="56.2">BC846A</text>
<text x="121.7" y="56.2">BC846A</text>
<text x="27.2" y="65">4.7K</text>
<text x="27.2" y="61.8">R14</text>
<text x="53.7" y="65">4.7K</text>
<text x="53.7" y="61.8">R7</text>
<text x="80.1" y="65">4.7K</text>
<text x="80.1" y="61.8">R8</text>
<text x="108.3" y="65">4.7K</text>
<text x="108.3" y="61.8">R9</text>
<text x="181.7" y="117.1">C8</text>
<text x="186.2" y="119.9">1uF</text>
<text x="44.4" y="123.3">SW1</text>
<text x="190.5" y="125.6">100nF</text>
<text x="190.5" y="122.4">C9</text>
<text x="44.4" y="126.5">TS4538CJ</text>
<text x="130.2" y="129.5">ATMEGA328PB-AU</text>
<text x="130.7" y="126.5">U2</text>
<text x="344.4" y="131.9">Header-Male-2.54_2x3</text>
<text x="344.4" y="128.7">J1</text>
<text x="239.3" y="143">100</text>
<text x="246.9" y="141.2">R4</text>
<text x="239.2" y="146.5">100</text>
<text x="247" y="148.3">R6</text>
<text x="247" y="144.8">R5</text>
<text x="239.2" y="150">100</text>
<text x="239.2" y="153.5">100</text>
<text x="246" y="155.3">R12</text>
<text x="246.1" y="151.8">R11</text>
<text x="239.2" y="160.6">100</text>
<text x="239.2" y="157.1">100</text>
<text x="246" y="158.8">R13</text>
<text x="42.4" y="184.7">X4</text>
<text x="42" y="187.7">16MHz</text>
<text x="253" y="192">1.2K</text>
<text x="253" y="188.9">R22</text>
<text x="349.2" y="195.4">DS1307M/TR</text>
<text x="349.2" y="192.2">U3</text>
<text x="41.3" y="202.8">C3</text>
<text x="55.4" y="202.8">C4</text>
<text x="41" y="206">22pF</text>
<text x="55.1" y="206">22pF</text>
<text x="288.6" y="208.2">32.768KHz</text>
<text x="298.3" y="204.7">X3</text>
<text x="326.7" y="221.9">BS-2-1</text>
<text x="326.7" y="218.7">B2</text>
<text x="239.2" y="227.7">100</text>
<text x="246.9" y="225.9">R3</text>
<text x="46.7" y="249.1">R15</text>
<text x="46.7" y="252.2">4.7K</text>
<text x="46.7" y="261.5">R10</text>
<text x="46.7" y="264.6">4.7K</text>
</g>
<g font-size="3.2" fill="#f00">
<text x="165.8" y="133.8" transform="rotate(-90 165.8 133.8)">4</text>
<text x="172.9" y="135.8" transform="rotate(-90 172.9 135.8)">18</text>
<text x="167.7" y="144.5" transform="rotate(-90 167.7 144.5)">VCC</text>
<text x="174.7" y="146.7" transform="rotate(-90 174.7 146.7)">AVCC</text>
<text x="359.4" y="201.4">VCC</text>
<text x="367.5" y="199.7">8</text>
</g>
<g font-size="3.2">
<text x="322.8" y="213.8" transform="rotate(-90 322.8 213.8)">2</text>
<text x="333.3" y="210.3">4</text>
<text x="336.8" y="212">GND</text>
<text x="322.8" y="223.2" transform="rotate(-90 322.8 223.2)">1</text>
<text x="171.2" y="230.4" transform="rotate(-90 171.2 230.4)">GND</text>
<text x="174.7" y="230.4" transform="rotate(-90 174.7 230.4)">GND</text>
<text x="169.4" y="236.5" transform="rotate(-90 169.4 236.5)">5</text>
<text x="172.9" y="236.5" transform="rotate(-90 172.9 236.5)">21</text>
</g>
</svg>
